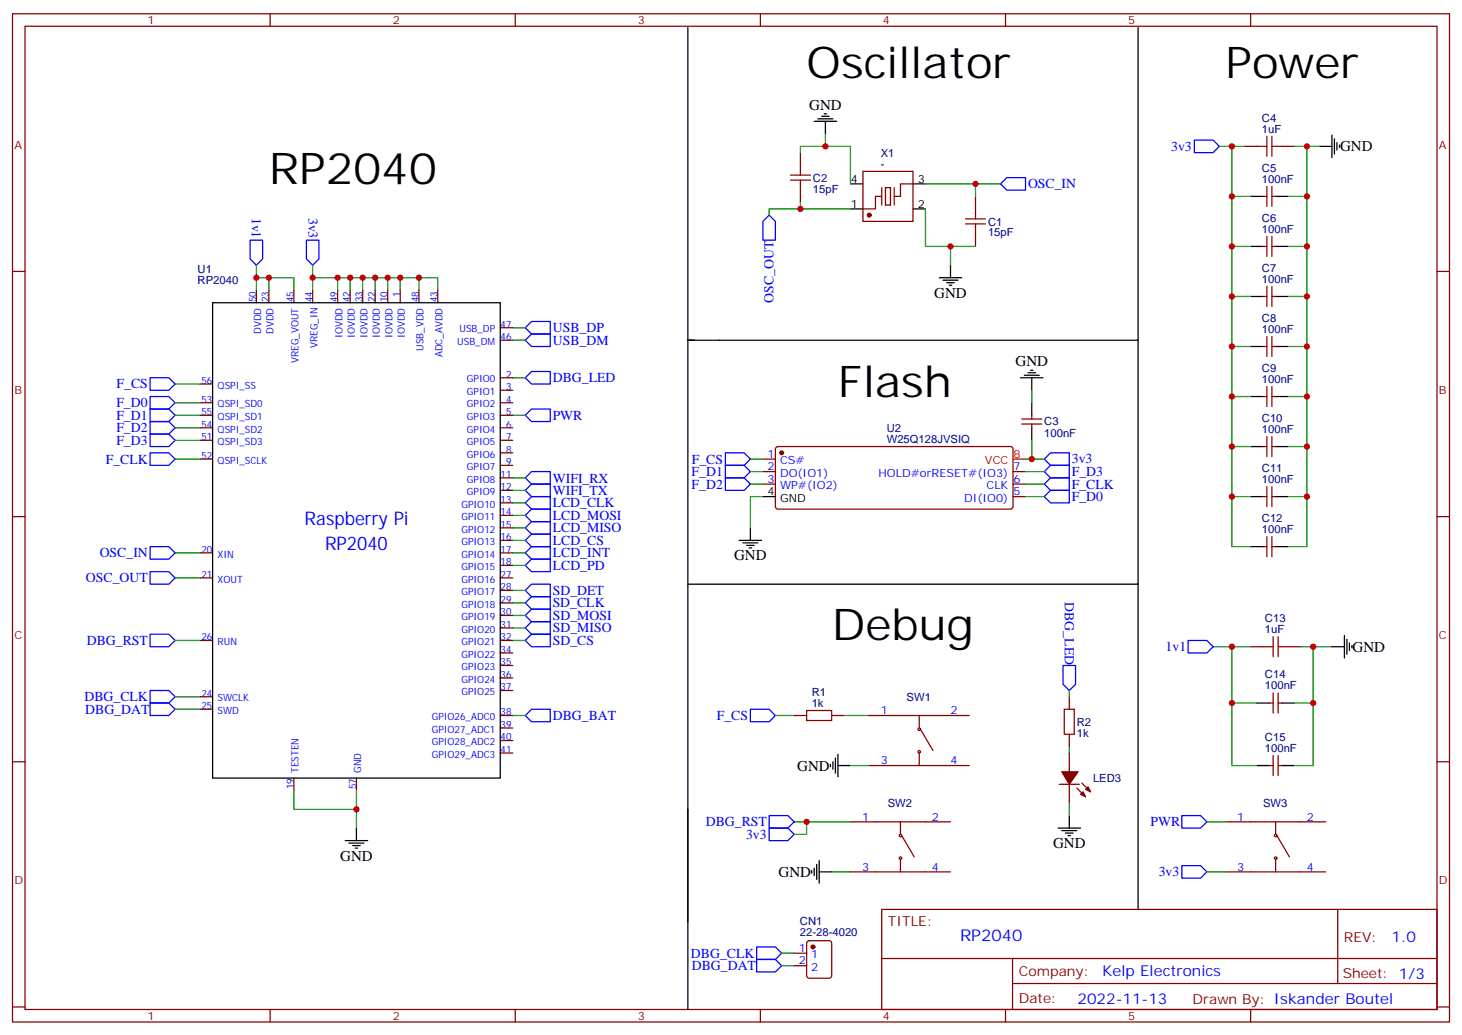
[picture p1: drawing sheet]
<svg xmlns="http://www.w3.org/2000/svg" width="412mm" height="292mm" viewBox="0 0 412 292" stroke-linecap="round" stroke-linejoin="round" font-family="sans-serif">
<g fill="none" stroke="#870000" stroke-width=".35">
<path d="M3.5 3.9h405.4v284.3h-405.4zM7.1 7.4h398.2v277.3h-398.2zM76.2 3.9v3.5M145.3 3.9v3.5M214.5 3.9v3.5M283.6 3.9v3.5M352.8 3.9v3.5M225.8 43v3.6M225.8 53.6v3.6M243.4 48.3h14.1v14.1h-14.1zM248.7 55.4h-1.8v3.5h-3.5M249.8 52.9h1.4v5h-1.4z"/>
<path d="M257.5 51.9h-3.5v3.5h-1.8M275.2 55.4v3.5M351 41.3h3.5M356.3 55.4h1.1M357.4 52.6v5.6M358.8 52.6v5.6M358.8 55.4h1M361.6 41.3h3.5M3.5 76.6h3.6M275.2 66v3.5M356.3 69.5h1.1M357.4 66.7v5.6"/>
<path d="M358.8 66.7v5.6M358.8 69.5h1M405.3 76.6h3.6M72.3 81.8v3.6M75.8 81.8v3.6M82.9 81.8v3.6M88.2 81.8v3.6M95.2 81.8v3.6M98.8 81.8v3.6M102.3 81.8v3.6M105.8 81.8v3.6M109.4 81.8v3.6"/>
<path d="M112.9 81.8v3.6M118.2 81.8v3.6M123.5 81.8v3.6M141.1 92.4h3.5M141.1 96h3.5M356.3 83.6h1.1M356.3 97.7h1.1M357.4 80.8v5.6M357.4 94.9v5.6M358.8 80.8v5.6M358.8 94.9v5.6M358.8 83.6h1"/>
<path d="M358.8 97.7h1M56.4 108.3h3.6M56.4 117.1h3.6M56.4 113.6h3.6M141.1 117.1h3.5M141.1 113.6h3.5M141.1 110.1h3.5M141.1 106.5h3.5M288.2 119.6h5.7M288.2 118.2h5.7M291 117.1v1.1M291 119.6v1.1"/>
<path d="M356.3 111.8h1.1M357.4 109v5.7M358.8 109v5.7M358.8 111.8h1M56.4 124.2h3.6M56.4 120.7h3.6M56.4 129.5h3.6M141.1 131.2h3.5M141.1 127.7h3.5M141.1 124.2h3.5M141.1 120.7h3.5M141.1 138.3h3.5"/>
<path d="M141.1 134.8h3.5M215.2 129.5h3.5M215.2 133h3.5M215.2 136.5h3.5M219 126.1l.4-.2 65.9 .1 .5 .6-.1 16.5-.7 .5-65.8-.1-.5-.6v-16.3zM285.8 133h3.5M285.8 136.5h3.5M356.3 125.9h1.1M357.4 123.1v5.7M357.4 137.2v5.7M358.8 123.1v5.7M358.8 137.2v5.7"/>
<path d="M358.8 125.9h1M3.5 145.7h3.6M56.4 155.9h3.6M141.1 155.9h3.5M141.1 159.5h3.5M141.1 152.4h3.5M141.1 148.9h3.5M141.1 145.3h3.5M141.1 141.8h3.5M285.8 140.1h3.5M356.3 140.1h1.1M356.3 154.2h1.1"/>
<path d="M357.4 151.3v5.7M358.8 140.1h1M358.8 151.3v5.7M358.8 154.2h1M405.3 145.7h3.6M56.4 163h3.6M141.1 177.1h3.5M141.1 173.6h3.5M141.1 170h3.5M141.1 166.5h3.5M141.1 163h3.5M56.4 180.6h3.6"/>
<path d="M56.4 196.5h3.6M141.1 194.7h3.5M141.1 191.2h3.5M141.1 187.7h3.5M141.1 184.2h3.5M141.1 180.6h3.5M301.6 196.5v3.5M352.8 182.4h3.5M358.1 198.3h1M359.1 195.4v5.7M360.5 195.4v5.7M360.5 198.3h1.1"/>
<path d="M363.4 182.4h3.5M3.5 214.8h3.6M56.4 200h3.6M82.9 219.4v3.6M100.5 219.4v3.6M141.1 212.4h3.5M141.1 208.8h3.5M141.1 205.3h3.5M141.1 201.8h3.5M224 201.8h3.5M234.6 201.8h3.5M245.2 201.8h28.2"/>
<path d="M245.2 215.9h28.2M259.3 201.8v3.5M259.3 212.4v3.5M259.6 205.7l3.6 6M301.6 207.1v3.5M301.6 212.4v5.3M358.1 215.9h1M359.1 213.1v5.6M360.5 213.1v5.6M360.5 215.9h1.1M405.3 214.8h3.6M239.9 231.8h28.2"/>
<path d="M254 231.8v3.5M254.4 235.7l3.5 6M298.8 221.2h5.6M301.6 221.2v5.3M303.7 222.3l2.5 2.4M305.2 220.8l2.4 2.5M345.7 231.8h28.2M359.8 231.8v3.5M360.2 235.7l3.5 6M239.9 245.9h28.2M248.7 256.5h156.6v28.2h-156.6zM254 242.4v3.5"/>
<path d="M345.7 245.9h28.2M359.8 242.4v3.5M377.3 256.5v20.9M224 268.8h3.5M224 272.3h3.5M227.8 265.5l.4-.2h5.7l.6 .4 .1 9.5-.5 .6-5.9 .1-.6-.5-.1-9.4zM248.7 270.3h156.5M285.6 277.4h119.6M285.6 270.3v14.1M3.5 284h3.6M76.2 284.7v3.5M145.3 284.7v3.5"/>
<path d="M214.5 284.7v3.5M283.6 284.7v3.5M352.8 284.7v3.5M405.3 284h3.6"/>
<circle cx="259.3" cy="205.7" r=".35"/>
<circle cx="259.3" cy="212" r=".35"/>
<circle cx="254" cy="235.7" r=".35"/>
<circle cx="359.8" cy="235.7" r=".35"/>
<circle cx="254" cy="242" r=".35"/>
<circle cx="359.8" cy="242" r=".35"/>
</g>
<g fill="none" stroke="#000" stroke-width=".35">
<path d="M194 7.8v252.2M321 7.8v88.2h-127h1.8M229.7 34.2h6.3M230.7 33.5h4.2M231.8 32.8h2.1M232.5 32.1h.7M232.8 34.2v3.5M375.7 38.1v6.4M376.4 39.2v4.2M239.9 58.9h3.5M239.9 51.9h3.5M257.5 58.9h3.6"/>
<path d="M257.5 51.9h3.6M352.8 55.4h3.5M359.8 55.4h3.6M372.2 41.3h3.5M377.1 40.2v2.1M377.8 40.9v.7M264.9 78.3h6.4M266 79h4.2M267.1 79.7h2.1M268.1 74.8v3.5M352.8 69.5h3.5M359.8 69.5h3.6"/>
<path d="M60 85.4h81.1v134h-81.1zM267.8 80.4h.7M321 96v68.7h-127M352.8 83.6h3.5M352.8 97.7h3.5M359.8 83.6h3.6M359.8 97.7h3.6M287.9 106.5h6.3M288.9 105.8h4.3M290 105.1h2.1M290.7 104.4h.7M291 106.5v3.6"/>
<path d="M291 113.6v3.5M352.8 111.8h3.5M359.8 111.8h3.6M291 120.7v3.5M352.8 125.9h3.5M359.8 125.9h3.6M208.5 152.4h6.3M209.5 153.1h4.3M210.6 153.8h2.1M211.3 154.5h.7M211.7 148.9v3.5M215.2 140.1h3.5"/>
<path d="M352.8 140.1h3.5M352.8 154.2h3.5M359.8 140.1h3.6M359.8 154.2h3.6M321 164.7v91.8M379.2 179.2v6.4M354.5 198.3h3.6M361.6 198.3h3.5M375.7 182.4h3.5M379.9 180.3v4.2M380.6 181.3v2.1M381.4 182v.7"/>
<path d="M234.2 215.5v.8M234.9 214.8v2.2M235.7 213.8v4.2M236.4 215.9h3.5M236.4 212.7v6.4M354.5 215.9h3.6M361.6 215.9h3.5M97.4 237.1h6.3M98.4 237.8h4.3M99.5 238.5h2.1M100.2 239.2h.7M100.5 233.5v3.6"/>
<path d="M194 228.2v56.5M298.4 233.5h6.4M299.5 234.2h4.2M300.6 235h2.1M301.3 235.7h.7M301.6 230v3.5M229 245.5v.7M229.7 244.8v2.1M230.4 243.8v4.2M231.1 245.9h3.5M231.1 242.7v6.4"/>
</g>
<g fill="none" stroke="#008700" stroke-width=".35">
<path d="M232.8 37.7v3.6M225.8 43v-1.7h14.1v10.6M225.8 57.2v1.7M239.9 58.9h-22.9v1.8M261.1 58.9v10.6h14.1M261.1 51.9h21.1M275.2 51.9v3.5M344 41.3h7M347.5 41.3v14.1h5.3M347.5 55.4v14.1h5.3M365.1 41.3h7.1M368.7 41.3v14.1h-5.3"/>
<path d="M368.7 55.4v14.1h-5.3M72.3 78.3h3.5v3.5M72.3 74.8v7M75.8 78.3h7.1v3.5M88.2 74.8v3.5M95.2 78.3h-7v3.5M98.8 78.3h-3.6v3.5M102.3 78.3h-3.5v3.5M105.8 78.3h-3.5v3.5M109.4 78.3h-3.6v3.5M112.9 78.3h5.3v3.5M118.2 78.3h5.3v3.5"/>
<path d="M268.1 69.5v5.3M347.5 69.5v14.1h5.3M368.7 69.5v14.1h-5.3M109.4 81.8v-3.5h3.5v3.5M144.6 92.4h3.6M144.6 96h3.6M347.5 83.6v14.1h5.3M347.5 97.7v14.1h5.3M368.7 83.6v14.1h-5.3M368.7 97.7v14.1h-5.3M49.4 108.3h7M49.4 113.6h7"/>
<path d="M49.4 117.1h7M144.6 117.1h3.6M144.6 106.5h3.6M291 110.1v3.5M347.5 111.8v14.1h5.3M368.7 111.8v14.1h-5.3M49.4 120.7h7M49.4 124.2h7M49.4 129.5h7M144.6 134.8h3.6M144.6 138.3h3.6M211.7 129.5h3.5"/>
<path d="M211.7 133h3.5M211.7 136.5h3.5M289.3 129.5h5.3M289.3 133h5.3M289.3 136.5h5.3M291 124.2v5.3M347.5 125.9v14.2h5.3M368.7 125.9v14.2h-5.3M49.4 155.9h7M144.6 155.9h3.6M144.6 141.8h3.6M144.6 145.3h3.6"/>
<path d="M144.6 148.9h3.6M144.6 152.4h3.6M144.6 159.5h3.6M215.2 140.1h-3.5v8.8M289.3 140.1h5.3M347.5 140.1v14.1h5.3M368.7 140.1v14.1h-5.3M49.4 163h7M144.6 166.5h3.6M144.6 170h3.6M144.6 173.6h3.6M144.6 177.1h3.6"/>
<path d="M49.4 180.6h7M49.4 196.5h7M144.6 180.6h3.6M301.6 194.7v1.8M342.2 182.4h10.6M347.5 182.4v15.9h7M347.5 198.3v17.6h7M366.9 182.4h8.8M370.4 182.4v15.9h-5.3M370.4 198.3v17.6h-5.3M49.4 200h7M144.6 201.8h3.6"/>
<path d="M218.7 201.8h5.3M238.1 201.8h7.1M239.9 215.9h5.3M301.6 210.6v1.8M82.9 223v5.2h17.6M100.5 223v10.5M224 231.8h15.9M227.5 231.8v3.5h-3.5M301.6 226.5v3.5M340.4 231.8h5.3M234.6 245.9h5.3M340.4 245.9h5.3"/>
<path d="M220.5 268.8h3.5M220.5 272.3h3.5"/>
</g>
<g fill="none" stroke="#00f" stroke-width=".35">
<path d="M336.9 39.5h5.3l1.8 1.8-1.8 1.7h-5.3zM282.2 51.9l1.8-1.8h5.3v3.5h-5.3zM70.6 67.7h3.5v5.3l-1.8 1.8-1.7-1.8zM86.4 67.7h3.6v5.3l-1.8 1.8-1.8-1.8zM217 60.7l1.7 1.7v5.3h-3.5v-5.3zM148.2 96l1.7-1.8h5.3v3.5h-5.3zM149.9 90.7h5.3v3.5h-5.3l-1.7-1.8zM42.3 106.5h5.3l1.8 1.8-1.8 1.8h-5.3zM42.3 111.8h5.3l1.8 1.8-1.8 1.8h-5.3zM42.3 115.4h5.3l1.8 1.7-1.8 1.8h-5.3zM42.3 118.9h5.3l1.8 1.8-1.8 1.7h-5.3zM148.2 106.5l1.7-1.7h5.3v3.5h-5.3z"/>
<path d="M148.2 117.1l1.7-1.7h5.3v3.5h-5.3zM42.3 122.4h5.3l1.8 1.8-1.8 1.7h-5.3zM42.3 127.7h5.3l1.8 1.8-1.8 1.7h-5.3zM148.2 138.3l1.7-1.8h5.3v3.6h-5.3zM148.2 134.8l1.7-1.8h5.3v3.5h-5.3zM204.6 127.7h5.3l1.8 1.8-1.8 1.7h-5.3zM204.6 131.2h5.3l1.8 1.8-1.8 1.8h-5.3zM204.6 134.8h5.3l1.8 1.7-1.8 1.8h-5.3zM294.6 129.5l1.7-1.8h5.3v3.5h-5.3zM294.6 133l1.7-1.8h5.3v3.6h-5.3zM294.6 136.5l1.7-1.7h5.3v3.5h-5.3zM42.3 154.2h5.3l1.8 1.7-1.8 1.8h-5.3z"/>
<path d="M148.2 159.5l1.7-1.8h5.3v3.5h-5.3zM148.2 155.9l1.7-1.7h5.3v3.5h-5.3zM148.2 152.4l1.7-1.8h5.3v3.6h-5.3zM148.2 145.3l1.7-1.7h5.3v3.5h-5.3zM148.2 141.8l1.7-1.7h5.3v3.5h-5.3zM149.9 147.1h5.3v3.5h-5.3l-1.7-1.7zM294.6 140.1l1.7-1.8h5.3v3.5h-5.3zM42.3 161.2h5.3l1.8 1.8-1.8 1.7h-5.3zM42.3 178.9h5.3l1.8 1.7-1.8 1.8h-5.3zM148.2 166.5l1.7-1.8h5.3v3.6h-5.3zM148.2 177.1l1.7-1.8h5.3v3.6h-5.3zM148.2 173.6l1.7-1.8h5.3v3.5h-5.3z"/>
<path d="M148.2 170l1.7-1.7h5.3v3.5h-5.3zM149.9 178.9h5.3v3.5h-5.3l-1.7-1.8zM42.3 194.7h5.3l1.8 1.8-1.8 1.8h-5.3zM42.3 198.3h5.3l1.8 1.7-1.8 1.8h-5.3zM299.9 187.7h3.5v5.3l-1.8 1.7-1.7-1.7zM335.1 180.6h5.3l1.8 1.8-1.8 1.8h-5.3zM148.2 201.8l1.7-1.8h5.3v3.6h-5.3zM211.7 200h5.3l1.7 1.8-1.7 1.8h-5.3zM217 230h5.2l1.8 1.8-1.8 1.7h-5.2zM217 233.5h5.2l1.8 1.8-1.8 1.8h-5.2zM333.4 230h5.3l1.7 1.8-1.7 1.7h-5.3zM333.4 244.1h5.3l1.7 1.8-1.7 1.8h-5.3z"/>
<path d="M213.4 270.6h5.3l1.8 1.7-1.8 1.8h-5.3zM213.4 267.1h5.3l1.8 1.7-1.8 1.8h-5.3z"/>
</g>
<g fill="#870000" stroke="#870000" stroke-width=".35">
<path d="M304.8 224l.7-.7 .7 1.4z"/>
<path d="M306.2 222.6l.7-.7 .7 1.4z"/>
<path d="M299.5 217.7h4.6l-2.5 3.5z"/>
<circle cx="245.2" cy="60.7" r=".53"/>
<circle cx="220.5" cy="127.7" r=".53"/>
<circle cx="229.3" cy="267.1" r=".53"/>
</g>
<path d="M248.7 52.9v5M252.2 52.9v5" fill="none" stroke="#871200" stroke-width=".35"/>
<g fill="none" stroke="#a10000" stroke-width=".35">
<path d="M357.4 38.5v5.6M358.8 38.5v5.6M223 50.8h5.6M223 49.4h5.6M225.8 46.6v2.8M225.8 50.8v2.8M275.2 58.9v2.8M354.5 41.3h2.9M358.8 41.3h2.8M272.3 63.1h5.7M272.3 61.7h5.7M275.2 63.1v2.9"/>
<path d="M359.1 179.6v5.6M360.5 179.6v5.6M356.3 182.4h2.8M360.5 182.4h2.9M227.5 200.4h7.1v2.8h-7.1zM300.2 200h2.8v7.1h-2.8z"/>
</g>
<path d="M285.8 129.5h3.5" fill="none" stroke="#f00" stroke-width=".35"/>
<g fill="#c00">
<circle cx="100.5" cy="228.2" r=".88"/>
<circle cx="72.3" cy="78.3" r=".88"/>
<circle cx="75.8" cy="78.3" r=".88"/>
<circle cx="109.4" cy="78.3" r=".88"/>
<circle cx="105.8" cy="78.3" r=".88"/>
<circle cx="102.3" cy="78.3" r=".88"/>
<circle cx="98.8" cy="78.3" r=".88"/>
<circle cx="95.3" cy="78.3" r=".88"/>
<circle cx="112.9" cy="78.3" r=".88"/>
<circle cx="118.2" cy="78.3" r=".88"/>
<circle cx="88.2" cy="78.3" r=".88"/>
<circle cx="275.2" cy="51.9" r=".88"/>
<circle cx="268.1" cy="69.5" r=".88"/>
<circle cx="225.8" cy="58.9" r=".88"/>
<circle cx="232.8" cy="41.3" r=".88"/>
<circle cx="291" cy="129.5" r=".88"/>
<circle cx="347.5" cy="41.3" r=".88"/>
<circle cx="347.5" cy="55.4" r=".88"/>
<circle cx="347.5" cy="69.5" r=".88"/>
<circle cx="347.5" cy="83.6" r=".88"/>
<circle cx="347.5" cy="97.7" r=".88"/>
<circle cx="347.5" cy="111.8" r=".88"/>
<circle cx="347.5" cy="125.9" r=".88"/>
<circle cx="347.5" cy="140.1" r=".88"/>
<circle cx="368.7" cy="41.3" r=".88"/>
<circle cx="368.7" cy="55.4" r=".88"/>
<circle cx="368.7" cy="69.5" r=".88"/>
<circle cx="368.7" cy="83.6" r=".88"/>
<circle cx="368.7" cy="97.7" r=".88"/>
<circle cx="368.7" cy="111.8" r=".88"/>
<circle cx="368.7" cy="125.9" r=".88"/>
<circle cx="368.7" cy="140.1" r=".88"/>
<circle cx="370.4" cy="182.4" r=".88"/>
<circle cx="370.4" cy="198.3" r=".88"/>
<circle cx="347.5" cy="182.4" r=".88"/>
<circle cx="347.5" cy="198.3" r=".88"/>
<circle cx="227.5" cy="231.8" r=".88"/>
</g>
<g font-size="12.3">
<text x="227.5" y="21.9">Oscillator</text>
<text x="345.7" y="21.9">Power</text>
<text x="75.8" y="51.9">RP2040</text>
<text x="236.4" y="111.8">Flash</text>
<text x="234.6" y="180.6">Debug</text>
</g>
<g font-size="5.3" fill="#00f">
<text x="85.9" y="148">Raspberry Pi</text>
<text x="91.7" y="155">RP2040</text>
</g>
<text font-size="4.6" fill="#00f" x="270.8" y="265.5">RP2040</text>
<g font-size="4.2">
<text x="228.2" y="31.1">GND</text>
<text x="378" y="42.7">GND</text>
<text x="263.5" y="84">GND</text>
<text x="286.5" y="103.3">GND</text>
<text x="207.1" y="158">GND</text>
<text x="381.5" y="183.8">GND</text>
<text x="224.9" y="217.3">GND</text>
<text x="297" y="239.2">GND</text>
<text x="96" y="242.7">GND</text>
<text x="219.6" y="247.3">GND</text>
</g>
<g font-size="4.2" fill="#00f">
<text x="392.5" y="265.7">1.0</text>
<text x="310.9" y="275.3">Kelp Electronics</text>
<text x="304" y="283.1">2022-11-13</text>
</g>
<g font-size="3.9" fill="#00f">
<text x="330.4" y="42.5">3v3</text>
<text x="290" y="53.1">OSC_IN</text>
<text x="71.1" y="61.4" transform="rotate(90 71.1 61.4)">1v1</text>
<text x="87" y="61.4" transform="rotate(90 87 61.4)">3v3</text>
<text x="218.2" y="85.4" transform="rotate(-90 218.2 85.4)">OSC_OUT</text>
<text x="155.9" y="93.7">USB_DP</text>
<text x="155.9" y="97.2">USB_DM</text>
<text x="155.9" y="107.8">DBG_LED</text>
<text x="32.9" y="109.6">F_CS</text>
<text x="32.8" y="114.9">F_D0</text>
<text x="32.8" y="118.4">F_D1</text>
<text x="155.9" y="118.4">PWR</text>
<text x="32.8" y="121.9">F_D2</text>
<text x="32.8" y="125.4">F_D3</text>
<text x="29.8" y="130.7">F_CLK</text>
<text x="195.1" y="130.7">F_CS</text>
<text x="302.3" y="130.6">3v3</text>
<text x="155.9" y="136.1">WIFI_RX</text>
<text x="195.1" y="134.2">F_D1</text>
<text x="195.1" y="137.8">F_D2</text>
<text x="302.3" y="137.8">F_CLK</text>
<text x="302.3" y="134.3">F_D3</text>
<text x="155.9" y="143">LCD_CLK</text>
<text x="155.9" y="139.6">WIFI_TX</text>
<text x="302.3" y="141.3">F_D0</text>
<text x="155.9" y="146.5">LCD_MOSI</text>
<text x="155.9" y="153.6">LCD_CS</text>
<text x="155.9" y="150">LCD_MISO</text>
<text x="28.1" y="157.2">OSC_IN</text>
<text x="155.9" y="160.6">LCD_PD</text>
<text x="155.9" y="157.1">LCD_INT</text>
<text x="24.2" y="164.2">OSC_OUT</text>
<text x="155.9" y="167.8">SD_DET</text>
<text x="155.9" y="171.2">SD_CLK</text>
<text x="300.4" y="169.8" transform="rotate(90 300.4 169.8)">DBG_LED</text>
<text x="155.9" y="178.3">SD_MISO</text>
<text x="155.9" y="174.7">SD_MOSI</text>
<text x="24.5" y="181.9">DBG_RST</text>
<text x="155.9" y="181.8">SD_CS</text>
<text x="328.8" y="183.6">1v1</text>
<text x="23.8" y="197.8">DBG_CLK</text>
<text x="24" y="201.3">DBG_DAT</text>
<text x="155.9" y="203">DBG_BAT</text>
<text x="202.2" y="203">F_CS</text>
<text x="199.1" y="233">DBG_RST</text>
<text x="324.5" y="233">PWR</text>
<text x="210.4" y="236.6">3v3</text>
<text x="326.8" y="247.1">3v3</text>
<text x="194.9" y="270.1">DBG_CLK</text>
<text x="195.1" y="273.6">DBG_DAT</text>
</g>
<g font-size="3.9" fill="#800">
<text x="250.5" y="261.1">TITLE:</text>
<text x="379.1" y="265.7">REV:</text>
<text x="287.4" y="275.3">Company:</text>
<text x="378.7" y="275.9">Sheet: 1/3</text>
<text x="287.4" y="282.9">Date:</text>
<text x="336.4" y="283">Drawn By: Iskander Boutel</text>
</g>
<g font-size="3.2" fill="#800">
<text x="41.6" y="6.9">1</text>
<text x="110.8" y="6.9">2</text>
<text x="179.9" y="6.9">3</text>
<text x="249.1" y="6.9">4</text>
<text x="318.2" y="6.9">5</text>
<text x="4.1" y="42">A</text>
<text x="405.9" y="42">A</text>
<text x="4.1" y="111.1">B</text>
<text x="405.9" y="111.1">B</text>
<text x="4.1" y="180.3">C</text>
<text x="405.9" y="180.3">C</text>
<text x="4.1" y="249.4">D</text>
<text x="405.9" y="249.4">D</text>
<text x="41.6" y="287.7">1</text>
<text x="110.8" y="287.7">2</text>
<text x="179.9" y="287.7">3</text>
<text x="249.1" y="287.7">4</text>
<text x="318.2" y="287.7">5</text>
</g>
<g font-size="3.2" fill="#000080">
<text x="356" y="34.3">C4</text>
<text x="356" y="37.4">1uF</text>
<text x="248.5" y="47.3">-</text>
<text x="248.5" y="44.2">X1</text>
<text x="229.3" y="51.2">C2</text>
<text x="356" y="51.5">100nF</text>
<text x="356" y="48.4">C5</text>
<text x="229.3" y="54.3">15pF</text>
<text x="278.7" y="63.6">C1</text>
<text x="356" y="65.6">100nF</text>
<text x="356" y="62.5">C6</text>
<text x="278.7" y="66.7">15pF</text>
<text x="55.7" y="77">U1</text>
<text x="356" y="76.6">C7</text>
<text x="55.7" y="80.1">RP2040</text>
<text x="356" y="79.7">100nF</text>
<text x="356" y="93.8">100nF</text>
<text x="356" y="90.7">C8</text>
<text x="356" y="108">100nF</text>
<text x="356" y="104.8">C9</text>
<text x="294.6" y="120">C3</text>
<text x="356" y="118.9">C10</text>
<text x="250.1" y="124.8">W25Q128JVSIQ</text>
<text x="250.1" y="121.8">U2</text>
<text x="294.6" y="123.2">100nF</text>
<text x="356" y="122.1">100nF</text>
<text x="356" y="136.2">100nF</text>
<text x="356" y="133">C11</text>
<text x="356" y="147.2">C12</text>
<text x="356" y="150.3">100nF</text>
<text x="356.8" y="178.5">1uF</text>
<text x="356.8" y="175.4">C13</text>
<text x="356.8" y="191.2">C14</text>
<text x="229" y="196.2">R1</text>
<text x="255.7" y="197.7">SW1</text>
<text x="356.8" y="194.4">100nF</text>
<text x="229" y="199.3">1k</text>
<text x="303.7" y="207.8">1k</text>
<text x="303.7" y="204.7">R2</text>
<text x="356.8" y="208.9">C15</text>
<text x="356.8" y="212">100nF</text>
<text x="308.3" y="220.6">LED3</text>
<text x="250.4" y="227.6">SW2</text>
<text x="356.3" y="227.6">SW3</text>
<text x="225.7" y="261">CN1</text>
<text x="225.7" y="264.1">22-28-4020</text>
</g>
<g font-size="3.2">
<text x="240" y="51.5">4</text>
<text x="258.9" y="51.5">3</text>
<text x="240" y="58.6">1</text>
<text x="258.9" y="58.6">2</text>
<text x="216.5" y="139.7">4</text>
<text x="220" y="141.5">GND</text>
</g>
<g font-size="3.2" fill="#00f">
<text x="216.5" y="129.1">1</text>
<text x="220" y="130.9">CS#</text>
<text x="216.5" y="132.6">2</text>
<text x="216.5" y="136.2">3</text>
<text x="220" y="134.4">DO(IO1)</text>
<text x="220" y="137.9">WP#(IO2)</text>
<text x="247.8" y="134.4">HOLD#orRESET#(IO3)</text>
<text x="278.3" y="137.9">CLK</text>
<text x="285.9" y="136.2">6</text>
<text x="285.9" y="132.6">7</text>
<text x="271.9" y="141.5">DI(IO0)</text>
<text x="285.9" y="139.7">5</text>
<text x="248.5" y="201.4">1</text>
<text x="268.1" y="201.4">2</text>
<text x="248.5" y="215.5">3</text>
<text x="268.1" y="215.5">4</text>
<text x="243.2" y="231.4">1</text>
<text x="262.8" y="231.4">2</text>
<text x="349" y="231.4">1</text>
<text x="368.7" y="231.4">2</text>
<text x="243.2" y="245.5">3</text>
<text x="262.8" y="245.5">4</text>
<text x="349" y="245.5">3</text>
<text x="368.7" y="245.5">4</text>
<text x="225.3" y="268.5">1</text>
<text x="225.3" y="272">2</text>
<text x="228.8" y="270.2">1</text>
<text x="228.8" y="273.8">2</text>
</g>
<g font-size="3.2" fill="#f00">
<text x="277.8" y="130.9">VCC</text>
<text x="285.9" y="129.1">8</text>
</g>
<g font-size="2.8" fill="#00f">
<text x="112.9" y="83.7" transform="rotate(-90 112.9 83.7)">1</text>
<text x="72.3" y="85.3" transform="rotate(-90 72.3 85.3)">50</text>
<text x="75.8" y="85.3" transform="rotate(-90 75.8 85.3)">23</text>
<text x="82.9" y="85.3" transform="rotate(-90 82.9 85.3)">45</text>
<text x="88.2" y="85.3" transform="rotate(-90 88.2 85.3)">44</text>
<text x="95.2" y="85.3" transform="rotate(-90 95.2 85.3)">49</text>
<text x="98.7" y="85.3" transform="rotate(-90 98.7 85.3)">42</text>
<text x="102.3" y="85.3" transform="rotate(-90 102.3 85.3)">33</text>
<text x="105.8" y="85.3" transform="rotate(-90 105.8 85.3)">22</text>
<text x="109.3" y="85.3" transform="rotate(-90 109.3 85.3)">10</text>
<text x="118.1" y="85.3" transform="rotate(-90 118.1 85.3)">48</text>
<text x="123.4" y="85.3" transform="rotate(-90 123.4 85.3)">43</text>
<text x="73.6" y="94.2" transform="rotate(-90 73.6 94.2)">DVDD</text>
<text x="77.2" y="94.2" transform="rotate(-90 77.2 94.2)">DVDD</text>
<text x="96.6" y="95.3" transform="rotate(-90 96.6 95.3)">IOVDD</text>
<text x="100.1" y="95.3" transform="rotate(-90 100.1 95.3)">IOVDD</text>
<text x="103.6" y="95.3" transform="rotate(-90 103.6 95.3)">IOVDD</text>
<text x="107.2" y="95.3" transform="rotate(-90 107.2 95.3)">IOVDD</text>
<text x="110.7" y="95.3" transform="rotate(-90 110.7 95.3)">IOVDD</text>
<text x="114.2" y="95.3" transform="rotate(-90 114.2 95.3)">IOVDD</text>
<text x="129.6" y="93.8">USB_DP</text>
<text x="141.2" y="92.4">47</text>
<text x="141.2" y="95.9">46</text>
<text x="89.5" y="98.2" transform="rotate(-90 89.5 98.2)">VREG_IN</text>
<text x="119.5" y="98.9" transform="rotate(-90 119.5 98.9)">USB_VDD</text>
<text x="124.8" y="100.8" transform="rotate(-90 124.8 100.8)">ADC_AVDD</text>
<text x="129" y="97.3">USB_DM</text>
<text x="84.2" y="102.4" transform="rotate(-90 84.2 102.4)">VREG_VOUT</text>
<text x="131.7" y="107.9">GPIO0</text>
<text x="142.7" y="106.5">2</text>
<text x="56.8" y="108.3">56</text>
<text x="56.8" y="113.6">53</text>
<text x="61.4" y="109.6">QSPI_SS</text>
<text x="131.7" y="111.4">GPIO1</text>
<text x="142.7" y="113.6">4</text>
<text x="142.7" y="110">3</text>
<text x="56.8" y="117.1">55</text>
<text x="61.4" y="118.4">QSPI_SD1</text>
<text x="61.4" y="114.9">QSPI_SD0</text>
<text x="131.7" y="118.4">GPIO3</text>
<text x="131.7" y="114.9">GPIO2</text>
<text x="142.7" y="117.1">5</text>
<text x="56.8" y="120.6">54</text>
<text x="56.8" y="124.1">51</text>
<text x="61.4" y="122">QSPI_SD2</text>
<text x="61.4" y="125.5">QSPI_SD3</text>
<text x="131.7" y="125.5">GPIO5</text>
<text x="131.7" y="122">GPIO4</text>
<text x="142.7" y="124.1">7</text>
<text x="142.7" y="120.6">6</text>
<text x="56.8" y="129.4">52</text>
<text x="61.4" y="130.8">QSPI_SCLK</text>
<text x="131.7" y="129">GPIO6</text>
<text x="142.7" y="131.2">9</text>
<text x="142.7" y="127.7">8</text>
<text x="131.7" y="132.6">GPIO7</text>
<text x="131.7" y="136.1">GPIO8</text>
<text x="141.2" y="134.7">11</text>
<text x="130.1" y="143.1">GPIO10</text>
<text x="131.7" y="139.6">GPIO9</text>
<text x="141.2" y="141.8">13</text>
<text x="141.2" y="138.3">12</text>
<text x="130.1" y="146.7">GPIO11</text>
<text x="141.2" y="148.8">15</text>
<text x="141.2" y="145.3">14</text>
<text x="56.8" y="155.9">20</text>
<text x="130.1" y="153.7">GPIO13</text>
<text x="130.1" y="150.2">GPIO12</text>
<text x="141.2" y="155.9">17</text>
<text x="141.2" y="152.4">16</text>
<text x="61.4" y="157.3">XIN</text>
<text x="130.1" y="160.8">GPIO15</text>
<text x="130.1" y="157.3">GPIO14</text>
<text x="141.2" y="159.4">18</text>
<text x="56.8" y="162.9">21</text>
<text x="61.4" y="164.3">XOUT</text>
<text x="130.1" y="167.8">GPIO17</text>
<text x="130.1" y="164.3">GPIO16</text>
<text x="141.2" y="166.5">28</text>
<text x="141.2" y="162.9">27</text>
<text x="130.1" y="171.4">GPIO18</text>
<text x="141.2" y="173.5">30</text>
<text x="141.2" y="170">29</text>
<text x="130.1" y="178.4">GPIO20</text>
<text x="130.1" y="174.9">GPIO19</text>
<text x="141.2" y="177.1">31</text>
<text x="56.8" y="180.6">26</text>
<text x="61.4" y="181.9">RUN</text>
<text x="130.1" y="185.5">GPIO22</text>
<text x="130.1" y="181.9">GPIO21</text>
<text x="141.2" y="184.1">34</text>
<text x="141.2" y="180.6">32</text>
<text x="130.1" y="189">GPIO23</text>
<text x="141.2" y="191.2">36</text>
<text x="141.2" y="187.6">35</text>
<text x="56.8" y="196.5">24</text>
<text x="61.4" y="197.8">SWCLK</text>
<text x="130.1" y="196.1">GPIO25</text>
<text x="130.1" y="192.5">GPIO24</text>
<text x="141.2" y="194.7">37</text>
<text x="56.8" y="200">25</text>
<text x="61.4" y="201.3">SWD</text>
<text x="121.8" y="203.1">GPIO26_ADC0</text>
<text x="141.2" y="201.8">38</text>
<text x="121.8" y="206.6">GPIO27_ADC1</text>
<text x="141.2" y="208.8">40</text>
<text x="141.2" y="205.3">39</text>
<text x="121.8" y="213.7">GPIO29_ADC3</text>
<text x="121.8" y="210.2">GPIO28_ADC2</text>
<text x="141.2" y="212.3">41</text>
<text x="84.2" y="218" transform="rotate(-90 84.2 218)">TESTEN</text>
<text x="101.9" y="218" transform="rotate(-90 101.9 218)">GND</text>
<text x="82.9" y="222.6" transform="rotate(-90 82.9 222.6)">19</text>
<text x="100.5" y="222.6" transform="rotate(-90 100.5 222.6)">57</text>
</g>
</svg>
